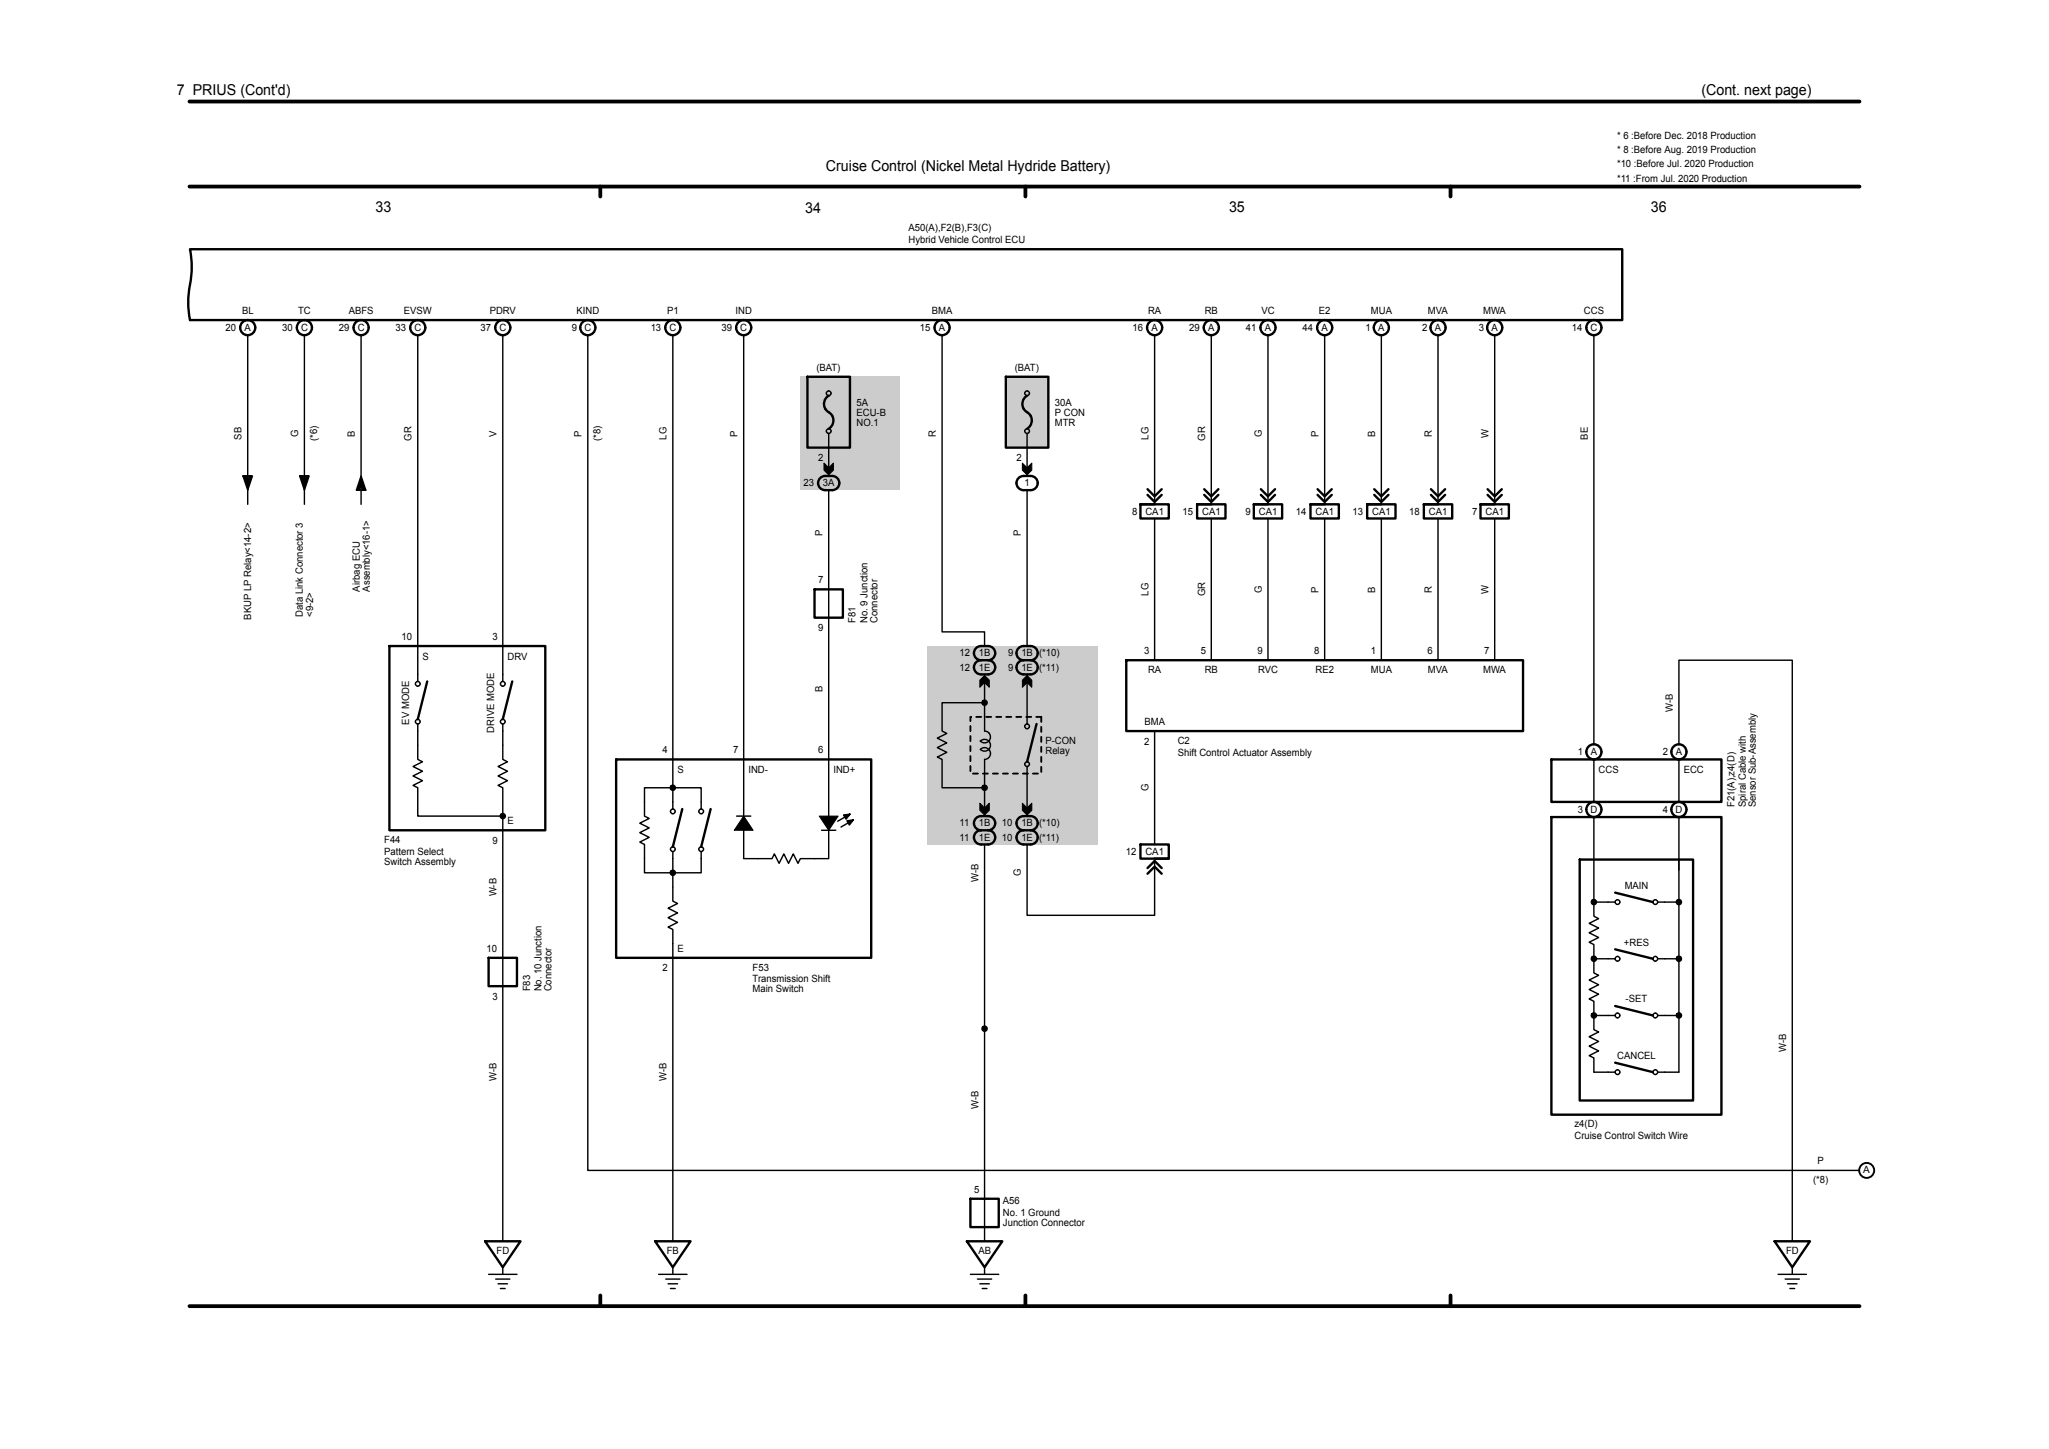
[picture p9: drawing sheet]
<svg xmlns="http://www.w3.org/2000/svg" width="297mm" height="210mm" viewBox="0 0 297 210" stroke-linecap="round" stroke-linejoin="round" font-family="sans-serif">
<path d="M27.5 14.7h242M27.5 27h242M87 27v1.5M148.6 27v1.5M210.3 27v1.5M27.5 189.3h242M87 187.7v1.5M148.6 187.7v1.5M210.3 187.7v1.5" fill="none" stroke="#000" stroke-width=".55"/>
<g fill="#ccc">
<path d="M116 54.6h14.4v16.4h-14.4z"/>
<path d="M134.5 93.6h24.6v28.8h-24.6z"/>
<path d="M117 54.6h6.2v10.3h-6.2z"/>
<path d="M145.8 54.6h6.2v10.3h-6.2z"/>
</g>
<g fill="none" stroke="#000" stroke-width=".34">
<path d="M27.5 36.1h207.6v10.3h-207.6a13.9 13.9 0 0 1 .2-5.9l.1-2.2zM117 54.6h6.2v10.3h-6.2zM120.1 57.3a1.43 1.43 0 0 0 .2 2.6 1.39 1.39 0 0 1-.2 2.2M145.8 54.6h6.2v10.3h-6.2zM148.9 57.3a1.43 1.43 0 0 0 .2 2.6 1.39 1.39 0 0 1-.2 2.2M119 69.2a2.22 2.22 0 0 1 2.5 .2 1.03 1.03 0 0 1 .1 1.1 1.03 1.03 0 0 1-1 .5h-1a1.03 1.03 0 0 1-1-.7 1.03 1.03 0 0 1 .4-1.1zM147.8 69.2a2.22 2.22 0 0 1 2.4 .2 1.03 1.03 0 0 1 .1 1.1 1.03 1.03 0 0 1-.9 .5h-1a1.03 1.03 0 0 1-1-.7 1.03 1.03 0 0 1 .4-1.1zM165.3 73.1h4.1v2h-4.1zM165.3 73.1h2.1M166.3 70.9l1.1 1 1-1M166.3 71.7l1.1 1 1-1M173.5 73.1h4.1v2h-4.1z"/>
<path d="M173.5 73.1h2.1M174.5 70.9l1.1 1 1-1M174.5 71.7l1.1 1 1-1M181.7 73.1h4.1v2h-4.1zM181.7 73.1h2.1M182.8 70.9l1 1 1-1M182.8 71.7l1 1 1-1M190 73.1h4.1v2h-4.1zM190 73.1h2M191 70.9l1 1 1-1M191 71.7l1 1 1-1M198.2 73.1h4.1v2h-4.1z"/>
<path d="M198.2 73.1h2M199.2 70.9l1 1 1-1M199.2 71.7l1 1 1-1M206.4 73.1h4.1v2h-4.1zM206.4 73.1h2M207.4 70.9l1 1 1.1-1M207.4 71.7l1 1 1.1-1M214.6 73.1h4.1v2h-4.1zM214.6 73.1h2.1M215.6 70.9l1.1 1 1-1M215.6 71.7l1.1 1 1-1M56.4 93.6h22.6v26.7h-22.6z"/>
<path d="M61.9 98.8l-1.3 5.4M74.2 98.8l-1.3 5.4M118.1 85.4h4.1v4.1h-4.1zM142.2 95.7a1.03 1.03 0 0 0-1 1 1.03 1.03 0 0 0 1 1h1a1.03 1.03 0 0 0 1.1-1 1.03 1.03 0 0 0-1.1-1M142.2 95.7a1.03 1.03 0 0 1-1-1 1.03 1.03 0 0 1 1-1.1h1a1.03 1.03 0 0 1 1.1 1.1 1.03 1.03 0 0 1-1.1 1M142.2 95.7h1M148.4 95.7a1.03 1.03 0 0 0-1.1 1 1.03 1.03 0 0 0 1.1 1h1a1.03 1.03 0 0 0 1-1 1.03 1.03 0 0 0-1-1M148.4 95.7a1.03 1.03 0 0 1-1.1-1 1.03 1.03 0 0 1 1.1-1.1h1a1.03 1.03 0 0 1 1 1.1 1.03 1.03 0 0 1-1 1M148.4 95.7h1M163.3 95.7h57.5v10.3h-57.5zM89.3 110.1h37v28.7h-37zM98.9 117.2l-1.4 5.5"/>
<path d="M103 117.2l-1.4 5.5M150.2 104.9l-1.3 5.5M224.9 118.4h24.6v43.1h-24.6zM224.9 110.1h24.6v6.1h-24.6zM70.8 138.8h4.1v4.1h-4.1zM142.2 120.3a1.03 1.03 0 0 1-1-1 1.03 1.03 0 0 1 1-1h1a1.03 1.03 0 0 1 1.1 1 1.03 1.03 0 0 1-1.1 1M142.2 120.3a1.03 1.03 0 0 0-1 1.1 1.03 1.03 0 0 0 1 1h1a1.03 1.03 0 0 0 1.1-1 1.03 1.03 0 0 0-1.1-1.1M142.2 120.3h1M148.4 120.3a1.03 1.03 0 0 1-1.1-1 1.03 1.03 0 0 1 1.1-1h1a1.03 1.03 0 0 1 1 1 1.03 1.03 0 0 1-1 1M148.4 120.3a1.03 1.03 0 0 0-1.1 1.1 1.03 1.03 0 0 0 1.1 1h1a1.03 1.03 0 0 0 1-1 1.03 1.03 0 0 0-1-1.1M148.4 120.3h1M165.3 122.4h4.1v2h-4.1z"/>
<path d="M166.3 126.6l1.1-1 1 1M166.3 125.8l1.1-1 1 1M167.4 124.4h2M229 124.6h16.4v34.9h-16.4zM234.1 137.6l5.5 1.4M234.1 129.4l5.5 1.3M234.1 145.8l5.5 1.4M234.1 154l5.5 1.4M70.3 179.9h5.1l-2.5 3.8zM95 179.9h5.1l-2.6 3.8zM140.1 179.9h5.2l-2.6 3.8zM140.7 173.7h4.1v4.1h-4.1z"/>
<path d="M257.2 179.9h5.2l-2.6 3.8z"/>
<circle cx="35.9" cy="47.5" r="1.1"/>
<circle cx="44.1" cy="47.5" r="1.1"/>
<circle cx="52.3" cy="47.5" r="1.1"/>
<circle cx="60.6" cy="47.5" r="1.1"/>
<circle cx="72.9" cy="47.5" r="1.1"/>
<circle cx="85.2" cy="47.5" r="1.1"/>
<circle cx="97.5" cy="47.5" r="1.1"/>
<circle cx="107.8" cy="47.5" r="1.1"/>
<circle cx="136.6" cy="47.5" r="1.1"/>
<circle cx="167.4" cy="47.5" r="1.1"/>
<circle cx="175.6" cy="47.5" r="1.1"/>
<circle cx="183.8" cy="47.5" r="1.1"/>
<circle cx="192" cy="47.5" r="1.1"/>
<circle cx="200.2" cy="47.5" r="1.1"/>
<circle cx="208.4" cy="47.5" r="1.1"/>
<circle cx="216.7" cy="47.5" r="1.1"/>
<circle cx="231" cy="47.5" r="1.1"/>
<circle cx="231" cy="109" r="1.1"/>
<circle cx="231" cy="117.3" r="1.1"/>
<circle cx="243.4" cy="109" r="1.1"/>
<circle cx="243.4" cy="117.3" r="1.1"/>
</g>
<g fill="none" stroke="#000" stroke-width=".21">
<path d="M35.9 48.6v24.5M44.1 48.6v24.5M52.3 48.6v24.5M60.6 48.6v50.2M72.9 48.6v50.2M85.2 48.6v121h184.3M97.5 48.6v68.6M107.8 48.6v75.8h4.1l.3-.6 .7 1.3 .7-1.3 .7 1.3 .7-1.3 .7 1.3 .3-.7h4.1v-53.4M136.6 48.6v43h6.1v2M167.4 48.6v24.5M175.6 48.6v24.5M183.8 48.6v24.5"/>
<path d="M192 48.6v24.5M200.2 48.6v24.5M208.4 48.6v24.5M216.7 48.6v24.5M231 48.6v59.3M35.2 69h1.4l-.7 2-.7-2h.2l.5 1.6 .5-1.6h-.1l-.4 1.2-.4-1.2h.2l.2 .7 .3-.7M43.4 69h1.4l-.7 2-.7-2h.2l.5 1.6 .6-1.6h-.2l-.4 1.2-.4-1.2h.2l.2 .7 .3-.7M52.1 71l.2-.7 .3 .7h.1l-.4-1.2-.4 1.2h-.1l.5-1.6 .6 1.6h.1l-.7-2-.6 2h1.3M120.1 62.8v6.2M148.9 62.8v6.2M148.9 71v22.6M167.4 75.1v20.6"/>
<path d="M175.6 75.1v20.6M183.8 75.1v20.6M192 75.1v20.6M200.2 75.1v20.6M208.4 75.1v20.6M216.7 75.1v20.6M142.7 97.7v8.3a.85 .85 0 0 1 .8 .5 .85 .85 0 0 1-.2 .9M148.9 97.7v7.2M60.6 104.9v5.2l.6 .3-1.3 .7 1.3 .7-1.3 .7 1.3 .6-1.3 .7 .7 .4v4.1h12.3l-.1-.2h.2l.1 .2-.2 .2-.2-.2a.3 .3 0 0 1 .1-.4 .3 .3 0 0 1 .4 .2 .38 .38 0 0 1-.4 .5 .38 .38 0 0 1-.2-.6M72.9 104.9v5.2l.7 .3-1.4 .7 1.4 .7-1.4 .7 1.4 .6-1.4 .7 .7 .4v65.7M97.2 113.9a.38 .38 0 0 0 .2 .6 .38 .38 0 0 0 .5-.4 .38 .38 0 0 0-.6-.3l-.1 .1 .1 .3 .1 .1h.3v-.3h-.1h-.2l.1 .2M97.5 114.2h-4.1v4.1l.7 .3-1.4 .7 1.4 .7-1.4 .7 1.4 .7-1.4 .6 .7 .4v4.1h4.1"/>
<path d="M97.5 114.2h4.1v3M106.8 118.3h2M122.7 118.3h-.1l.1 .1 .2-.2h-.4l.1 .3 .3-.3 .3-.2-.9 .1 .3 .6 .6-.7-1.8 1M123.2 119.1h-.1v.1l.3-.2-.4 .1 .1 .2 .6-.5-.9 .2 .3 .6 .6-.8-1.8 1.1M142.1 107.4a.86 .86 0 0 1 1.2 0 .84 .84 0 0 1-1.2 0zM142.4 101.6a.38 .38 0 0 0 .2 .6 .38 .38 0 0 0 .5-.4 .38 .38 0 0 0-.6-.3l-.1 .1 .1 .3 .2 .1 .2-.2-.2-.2-.1 .1 .1 .1h-6.1v4.2l.6 .3-1.3 .7 1.3 .7-1.3 .6 1.3 .7-1.3 .7 .7 .4v4.1h6.1l-.1-.2h.1l.2 .2v.1h-.3l-.2-.4a.38 .38 0 0 1 .6 .1 .38 .38 0 0 1-.3 .5 .38 .38 0 0 1-.3-.5v-.1M143.3 107.4a.86 .86 0 0 1 0 1.2 .86 .86 0 0 1-1.2 0 .86 .86 0 0 1 1.4 .3 .86 .86 0 0 1-.8 1.2v8.2M148.9 111.1v7.2M167.4 106v16.4M231 118.4v14.4l.7 .3-1.4 .7 1.4 .7-1.4 .7 1.4 .7-1.4 .7 .7 .3v2.1M231 110.1v6.1M243.4 107.9v-12.2h16.4v84.2"/>
<path d="M243.4 118.4v37h-3.1M243.4 110.1v6.1M97.2 126.2a.38 .38 0 0 0 .2 .7 .38 .38 0 0 0 .5-.4 .38 .38 0 0 0-.6-.3h-.1l.1 .4 .3 .1 .1-.1v-.2l-.1-.1h-.2l.1 .2M97.5 123.4v7.2l.7 .3-1.4 .7 1.4 .7-1.4 .7 1.4 .7-1.4 .7 .7 .3v45.2M101.6 123.4v3.1h-4.1M119.1 120.3h2M142.7 122.4v57.5M148.9 122.4v10.3h18.5v-8.3M230.7 130.5a.38 .38 0 0 0 .2 .6 .38 .38 0 0 0 .5-.4 .38 .38 0 0 0-.6-.3l-.1 .1 .1 .3 .3 .1 .1-.2v-.1h-.3l.1 .1h3.1M230.7 138.7a.38 .38 0 0 0 .2 .6 .38 .38 0 0 0 .5-.4 .38 .38 0 0 0-.6-.3l-.1 .1 .1 .3 .3 .2 .1-.2v-.2h-.3l.1 .2M231 139v2l.7 .3-1.4 .7 1.4 .7-1.4 .7 1.4 .7-1.4 .7 .7 .3v2.1M231 139h3.1"/>
<path d="M243.1 130.5a.38 .38 0 0 0 .2 .6 .38 .38 0 0 0 .4-.4 .38 .38 0 0 0-.5-.3l-.1 .1 .1 .3 .2 .1 .2-.2-.2-.2-.1 .1 .1 .1h-3.1M243.1 138.7a.38 .38 0 0 0 .2 .6 .38 .38 0 0 0 .4-.4 .38 .38 0 0 0-.5-.3l-.1 .1 .1 .3 .2 .2 .2-.2-.2-.2h-.1l.1 .2h-3.1M142.4 148.8a.38 .38 0 0 0 .2 .6 .38 .38 0 0 0 .5-.4 .38 .38 0 0 0-.6-.2h-.1l.1 .4 .1 .1 .3-.1v-.1l-.2-.2h-.1l.1 .2M230.7 146.9a.38 .38 0 0 0 .2 .6 .38 .38 0 0 0 .5-.4 .38 .38 0 0 0-.6-.3l-.1 .1 .2 .4 .2 .1 .1-.2v-.2h-.3l.1 .2M231 147.2v2l.7 .4-1.4 .6 1.4 .7-1.4 .7 1.4 .7-1.4 .7 .7 .3v2.1h3.1M231 147.2h3.1M243.1 146.9a.38 .38 0 0 0 .1 .6 .38 .38 0 0 0 .5-.4 .38 .38 0 0 0-.5-.3l-.1 .1 .1 .3 .2 .2 .2-.2-.2-.2h-.1l.1 .2h-3.1M70.8 184.7h4.1M71.9 185.4h2M72.2 186.1h1.4M72.5 186.7h.7M72.9 183.7v1"/>
<path d="M95.5 184.7h4.1M96.5 185.4h2.1M96.8 186.1h1.4M97.2 186.7h.7M97.5 183.7v1M140.7 184.7h4.1M141.7 185.4h2M142 186.1h1.4M142.4 186.7h.7M142.7 183.7v1M257.7 184.7h4.1M258.8 185.4h2"/>
<path d="M259.1 186.1h1.4M259.4 186.7h.7M259.8 183.7v1"/>
<circle cx="120.1" cy="57" r=".34"/>
<circle cx="148.9" cy="57" r=".34"/>
<circle cx="120.1" cy="62.5" r=".34"/>
<circle cx="148.9" cy="62.5" r=".34"/>
<circle cx="60.6" cy="99.1" r=".34"/>
<circle cx="72.9" cy="99.1" r=".34"/>
<circle cx="60.6" cy="104.6" r=".34"/>
<circle cx="72.9" cy="104.6" r=".34"/>
<circle cx="97.5" cy="117.6" r=".34"/>
<circle cx="101.6" cy="117.6" r=".34"/>
<circle cx="148.9" cy="110.7" r=".34"/>
<circle cx="148.9" cy="105.3" r=".34"/>
<circle cx="97.5" cy="123.1" r=".34"/>
<circle cx="101.6" cy="123.1" r=".34"/>
<circle cx="234.5" cy="130.7" r=".34"/>
<circle cx="234.5" cy="139" r=".34"/>
<circle cx="239.9" cy="139" r=".34"/>
<circle cx="239.9" cy="130.7" r=".34"/>
<circle cx="234.5" cy="147.2" r=".34"/>
<circle cx="234.5" cy="155.4" r=".34"/>
<circle cx="239.9" cy="155.4" r=".34"/>
<circle cx="239.9" cy="147.2" r=".34"/>
</g>
<path d="M150.9 103.9h-10.2v8.2h10.2v-8.2" fill="none" stroke="#000" stroke-width=".27" stroke-dasharray=".7 .7"/>
<path d="M119.4 67.1l.7 .7 .7-.7v1l-.7 .7-.7-.7zM148.2 67.1l.7 .7 .7-.7v1l-.7 .7-.7-.7zM142 98.6l.7-.7 .7 .7v1l-.7-.7-.7 .7zM148.2 98.6l.7-.7 .7 .7v1l-.7-.7-.7 .7zM107.8 118.3l1.4 2h-2.8zM142 116.4l.7 .7 .7-.7v1l-.7 .7-.7-.7zM148.2 116.4l.7 .7 .7-.7v1l-.7 .7-.7-.7zM118.7 118.3h2.8l-1.4 2z" fill="#000"/>
<path d="M119.4 67.1l.7 .7 .7-.7v1l-.7 .7-.7-.7zM148.2 67.1l.7 .7 .7-.7v1l-.7 .7-.7-.7zM142 98.6l.7-.7 .7 .7v1l-.7-.7-.7 .7zM148.2 98.6l.7-.7 .7 .7v1l-.7-.7-.7 .7zM107.8 118.3l1.4 2h-2.8zM118.7 118.3h2.8l-1.4 2zM142 116.4l.7 .7 .7-.7v1l-.7 .7-.7-.7zM148.2 116.4l.7 .7 .7-.7v1l-.7 .7-.7-.7z" fill="none" stroke="#000" stroke-width=".14"/>
<circle cx="270.6" cy="169.6" r="1.09" fill="#fff"/>
<circle cx="270.6" cy="169.6" r="1.09" fill="none" stroke="#000" stroke-width=".27"/>
<g font-size="2.2">
<text x="25.7" y="13.8">7 PRIUS (Cont'd)</text>
<text x="246.6" y="13.8">(Cont. next page)</text>
<text x="119.7" y="24.8">Cruise Control (Nickel Metal Hydride Battery)</text>
<text x="54.4" y="30.7">33</text>
<text x="116.7" y="30.8">34</text>
<text x="178.1" y="30.7">35</text>
<text x="239.3" y="30.7">36</text>
</g>
<g font-size="1.5">
<text x="234.4" y="22.2">* 8 :Before Aug. 2019 Production</text>
<text x="234.4" y="20.2">* 6 :Before Dec. 2018 Production</text>
<text x="234.4" y="26.3">*11 :From Jul. 2020 Production</text>
<text x="234.4" y="24.3">*10 :Before Jul. 2020 Production</text>
<text x="131.7" y="33.5">A50(A),F2(B),F3(C)</text>
<text x="131.7" y="35.2">Hybrid Vehicle Control ECU</text>
<text x="32.7" y="48">20</text>
<text x="35.1" y="45.5">BL</text>
<text x="35.5" y="48">A</text>
<text x="40.9" y="48">30</text>
<text x="43.2" y="45.5">TC</text>
<text x="43.6" y="48">C</text>
<text x="49.1" y="48">29</text>
<text x="50.6" y="45.5">ABFS</text>
<text x="51.9" y="48">C</text>
<text x="57.3" y="48">33</text>
<text x="58.5" y="45.5">EVSW</text>
<text x="60.1" y="48">C</text>
<text x="69.7" y="48">37</text>
<text x="71" y="45.5">PDRV</text>
<text x="72.4" y="48">C</text>
<text x="82.9" y="48">9</text>
<text x="83.6" y="45.5">KIND</text>
<text x="84.7" y="48">C</text>
<text x="94.3" y="48">13</text>
<text x="96.7" y="45.5">P1</text>
<text x="97" y="48">C</text>
<text x="104.6" y="48">39</text>
<text x="106.6" y="45.5">IND</text>
<text x="107.3" y="48">C</text>
<text x="133.3" y="48">15</text>
<text x="135.1" y="45.5">BMA</text>
<text x="136.1" y="48">A</text>
<text x="164.2" y="48">16</text>
<text x="166.4" y="45.5">RA</text>
<text x="166.9" y="48">A</text>
<text x="172.4" y="48">29</text>
<text x="174.6" y="45.5">RB</text>
<text x="175.1" y="48">A</text>
<text x="180.6" y="48">41</text>
<text x="182.8" y="45.5">VC</text>
<text x="183.3" y="48">A</text>
<text x="188.8" y="48">44</text>
<text x="191.2" y="45.5">E2</text>
<text x="191.6" y="48">A</text>
<text x="197.9" y="48">1</text>
<text x="198.7" y="45.5">MUA</text>
<text x="199.8" y="48">A</text>
<text x="206.1" y="48">2</text>
<text x="207" y="45.5">MVA</text>
<text x="208" y="48">A</text>
<text x="214.3" y="48">3</text>
<text x="215" y="45.5">MWA</text>
<text x="216.2" y="48">A</text>
<text x="227.8" y="48">14</text>
<text x="229.6" y="45.5">CCS</text>
<text x="230.5" y="48">C</text>
<text x="118.3" y="53.7">(BAT)</text>
<text x="147.1" y="53.7">(BAT)</text>
<text x="124.2" y="58.8">5A</text>
<text x="152.9" y="58.8">30A</text>
<text x="35" y="63.7" transform="rotate(-90 35 63.7)">SB</text>
<text x="43.2" y="63.4" transform="rotate(-90 43.2 63.4)">G</text>
<text x="46" y="63.9" transform="rotate(-90 46 63.9)">(*6)</text>
<text x="51.4" y="63.3" transform="rotate(-90 51.4 63.3)">B</text>
<text x="59.7" y="63.9" transform="rotate(-90 59.7 63.9)">GR</text>
<text x="72" y="63.3" transform="rotate(-90 72 63.3)">V</text>
<text x="84.3" y="63.3" transform="rotate(-90 84.3 63.3)">P</text>
<text x="87" y="63.9" transform="rotate(-90 87 63.9)">(*8)</text>
<text x="96.6" y="63.7" transform="rotate(-90 96.6 63.7)">LG</text>
<text x="106.9" y="63.3" transform="rotate(-90 106.9 63.3)">P</text>
<text x="124.2" y="60.3">ECU-B</text>
<text x="124.2" y="61.7">NO.1</text>
<text x="135.7" y="63.3" transform="rotate(-90 135.7 63.3)">R</text>
<text x="152.9" y="60.3">P CON</text>
<text x="152.9" y="61.7">MTR</text>
<text x="166.5" y="63.7" transform="rotate(-90 166.5 63.7)">LG</text>
<text x="174.7" y="63.9" transform="rotate(-90 174.7 63.9)">GR</text>
<text x="182.9" y="63.4" transform="rotate(-90 182.9 63.4)">G</text>
<text x="191.1" y="63.3" transform="rotate(-90 191.1 63.3)">P</text>
<text x="199.3" y="63.3" transform="rotate(-90 199.3 63.3)">B</text>
<text x="207.5" y="63.3" transform="rotate(-90 207.5 63.3)">R</text>
<text x="215.8" y="63.5" transform="rotate(-90 215.8 63.5)">W</text>
<text x="230.1" y="63.7" transform="rotate(-90 230.1 63.7)">BE</text>
<text x="116.5" y="70.5">23</text>
<text x="118.6" y="66.9">2</text>
<text x="119.3" y="70.5">3A</text>
<text x="147.4" y="66.9">2</text>
<text x="148.5" y="70.5">1</text>
<text x="119.2" y="77.7" transform="rotate(-90 119.2 77.7)">P</text>
<text x="148" y="77.7" transform="rotate(-90 148 77.7)">P</text>
<text x="164.1" y="74.6">8</text>
<text x="166" y="74.6">CA1</text>
<text x="171.4" y="74.6">15</text>
<text x="174.2" y="74.6">CA1</text>
<text x="180.5" y="74.6">9</text>
<text x="182.5" y="74.6">CA1</text>
<text x="187.8" y="74.6">14</text>
<text x="190.7" y="74.6">CA1</text>
<text x="196.1" y="74.6">13</text>
<text x="198.9" y="74.6">CA1</text>
<text x="204.3" y="74.6">18</text>
<text x="207.1" y="74.6">CA1</text>
<text x="213.4" y="74.6">7</text>
<text x="215.3" y="74.6">CA1</text>
<text x="36.4" y="89.8" transform="rotate(-90 36.4 89.8)">BKUP LP Relay&lt;14-2&gt;</text>
<text x="43.9" y="89.4" transform="rotate(-90 43.9 89.4)">Data Link Connector 3</text>
<text x="45.4" y="89.4" transform="rotate(-90 45.4 89.4)">&lt;9-2&gt;</text>
<text x="52.1" y="85.7" transform="rotate(-90 52.1 85.7)">Airbag ECU</text>
<text x="53.6" y="85.7" transform="rotate(-90 53.6 85.7)">Assembly&lt;16-1&gt;</text>
<text x="118.6" y="84.5">7</text>
<text x="166.5" y="86.3" transform="rotate(-90 166.5 86.3)">LG</text>
<text x="174.7" y="86.4" transform="rotate(-90 174.7 86.4)">GR</text>
<text x="182.9" y="85.9" transform="rotate(-90 182.9 85.9)">G</text>
<text x="191.1" y="85.9" transform="rotate(-90 191.1 85.9)">P</text>
<text x="199.3" y="85.9" transform="rotate(-90 199.3 85.9)">B</text>
<text x="207.5" y="85.9" transform="rotate(-90 207.5 85.9)">R</text>
<text x="215.8" y="86.1" transform="rotate(-90 215.8 86.1)">W</text>
<text x="58.2" y="92.7">10</text>
<text x="61.2" y="95.6">S</text>
<text x="71.4" y="92.7">3</text>
<text x="73.6" y="95.6">DRV</text>
<text x="118.6" y="91.5">9</text>
<text x="124" y="90.3" transform="rotate(-90 124 90.3)">F81</text>
<text x="125.7" y="90.3" transform="rotate(-90 125.7 90.3)">No. 9 Junction</text>
<text x="127.2" y="90.3" transform="rotate(-90 127.2 90.3)">Connector</text>
<text x="139.1" y="95.1">12</text>
<text x="141.9" y="95.1">1B</text>
<text x="146.1" y="95.1">9</text>
<text x="148" y="95.1">1B (*10)</text>
<text x="165.8" y="94.8">3</text>
<text x="174.1" y="94.8">5</text>
<text x="182.3" y="94.8">9</text>
<text x="190.5" y="94.8">8</text>
<text x="198.7" y="94.8">1</text>
<text x="206.9" y="94.8">6</text>
<text x="215.1" y="94.8">7</text>
<text x="119.2" y="100.3" transform="rotate(-90 119.2 100.3)">B</text>
<text x="139.1" y="97.2">12</text>
<text x="141.9" y="97.2">1E</text>
<text x="146.1" y="97.2">9</text>
<text x="148" y="97.2">1E (*11)</text>
<text x="166.4" y="97.5">RA</text>
<text x="174.6" y="97.5">RB</text>
<text x="182.4" y="97.5">RVC</text>
<text x="190.7" y="97.5">RE2</text>
<text x="198.7" y="97.5">MUA</text>
<text x="207" y="97.5">MVA</text>
<text x="215" y="97.5">MWA</text>
<text x="59.3" y="105" transform="rotate(-90 59.3 105)">EV MODE</text>
<text x="71.6" y="106.2" transform="rotate(-90 71.6 106.2)">DRIVE MODE</text>
<text x="151.5" y="107.8">P-CON</text>
<text x="165.8" y="107.9">2</text>
<text x="165.9" y="105.1">BMA</text>
<text x="170.7" y="107.8">C2</text>
<text x="242.5" y="103.2" transform="rotate(-90 242.5 103.2)">W-B</text>
<text x="96" y="109.2">4</text>
<text x="98.2" y="112">S</text>
<text x="106.3" y="109.2">7</text>
<text x="108.5" y="112">IND-</text>
<text x="118.6" y="109.2">6</text>
<text x="120.8" y="112">IND+</text>
<text x="151.5" y="109.2">Relay</text>
<text x="170.7" y="109.5">Shift Control Actuator Assembly</text>
<text x="228.7" y="109.4">1</text>
<text x="230.6" y="109.4">A</text>
<text x="231.7" y="112">CCS</text>
<text x="241" y="109.4">2</text>
<text x="242.9" y="109.4">A</text>
<text x="244" y="112">ECC</text>
<text x="73.6" y="119.4">E</text>
<text x="139.1" y="119.8">11</text>
<text x="141.9" y="119.8">1B</text>
<text x="145.2" y="119.8">10</text>
<text x="148" y="119.8">1B (*10)</text>
<text x="166.5" y="114.7" transform="rotate(-90 166.5 114.7)">G</text>
<text x="228.7" y="117.8">3</text>
<text x="230.5" y="117.8">D</text>
<text x="241" y="117.8">4</text>
<text x="242.9" y="117.8">D</text>
<text x="251.4" y="117" transform="rotate(-90 251.4 117)">F21(A),z4(D)</text>
<text x="253.1" y="117" transform="rotate(-90 253.1 117)">Spiral Cable with</text>
<text x="254.5" y="117" transform="rotate(-90 254.5 117)">Sensor Sub-Assembly</text>
<text x="55.7" y="123.9">Pattern Select</text>
<text x="55.7" y="125.3">Switch Assembly</text>
<text x="55.7" y="122.2">F44</text>
<text x="71.4" y="122.3">9</text>
<text x="139.1" y="121.8">11</text>
<text x="141.9" y="121.8">1E</text>
<text x="145.2" y="121.8">10</text>
<text x="148" y="121.8">1E (*11)</text>
<text x="163.2" y="123.9">12</text>
<text x="166" y="123.9">CA1</text>
<text x="72" y="129.9" transform="rotate(-90 72 129.9)">W-B</text>
<text x="141.8" y="127.8" transform="rotate(-90 141.8 127.8)">W-B</text>
<text x="148" y="127" transform="rotate(-90 148 127)">G</text>
<text x="235.5" y="128.8">MAIN</text>
<text x="70.5" y="137.9">10</text>
<text x="98.2" y="137.9">E</text>
<text x="235.4" y="137">+RES</text>
<text x="76.8" y="143.7" transform="rotate(-90 76.8 143.7)">F83</text>
<text x="78.5" y="143.7" transform="rotate(-90 78.5 143.7)">No. 10 Junction</text>
<text x="79.9" y="143.7" transform="rotate(-90 79.9 143.7)">Connector</text>
<text x="96" y="140.8">2</text>
<text x="109.1" y="142.4">Transmission Shift</text>
<text x="109.1" y="143.8">Main Switch</text>
<text x="109.1" y="140.7">F53</text>
<text x="71.4" y="144.9">3</text>
<text x="235.6" y="145.2">-SET</text>
<text x="234.4" y="153.5">CANCEL</text>
<text x="258.9" y="152.5" transform="rotate(-90 258.9 152.5)">W-B</text>
<text x="72" y="156.6" transform="rotate(-90 72 156.6)">W-B</text>
<text x="96.6" y="156.6" transform="rotate(-90 96.6 156.6)">W-B</text>
<text x="141.8" y="160.7" transform="rotate(-90 141.8 160.7)">W-B</text>
<text x="228.2" y="163.4">z4(D)</text>
<text x="228.2" y="165.1">Cruise Control Switch Wire</text>
<text x="141.2" y="172.8">5</text>
<text x="262.8" y="171.5">(*8)</text>
<text x="263.4" y="168.7">P</text>
<text x="270.1" y="170.1">A</text>
<text x="145.4" y="174.5">A56</text>
<text x="145.4" y="176.3">No. 1 Ground</text>
<text x="145.4" y="177.7">Junction Connector</text>
<text x="72" y="181.7">FD</text>
<text x="96.7" y="181.7">FB</text>
<text x="141.8" y="181.7">AB</text>
<text x="258.9" y="181.7">FD</text>
</g>
</svg>
